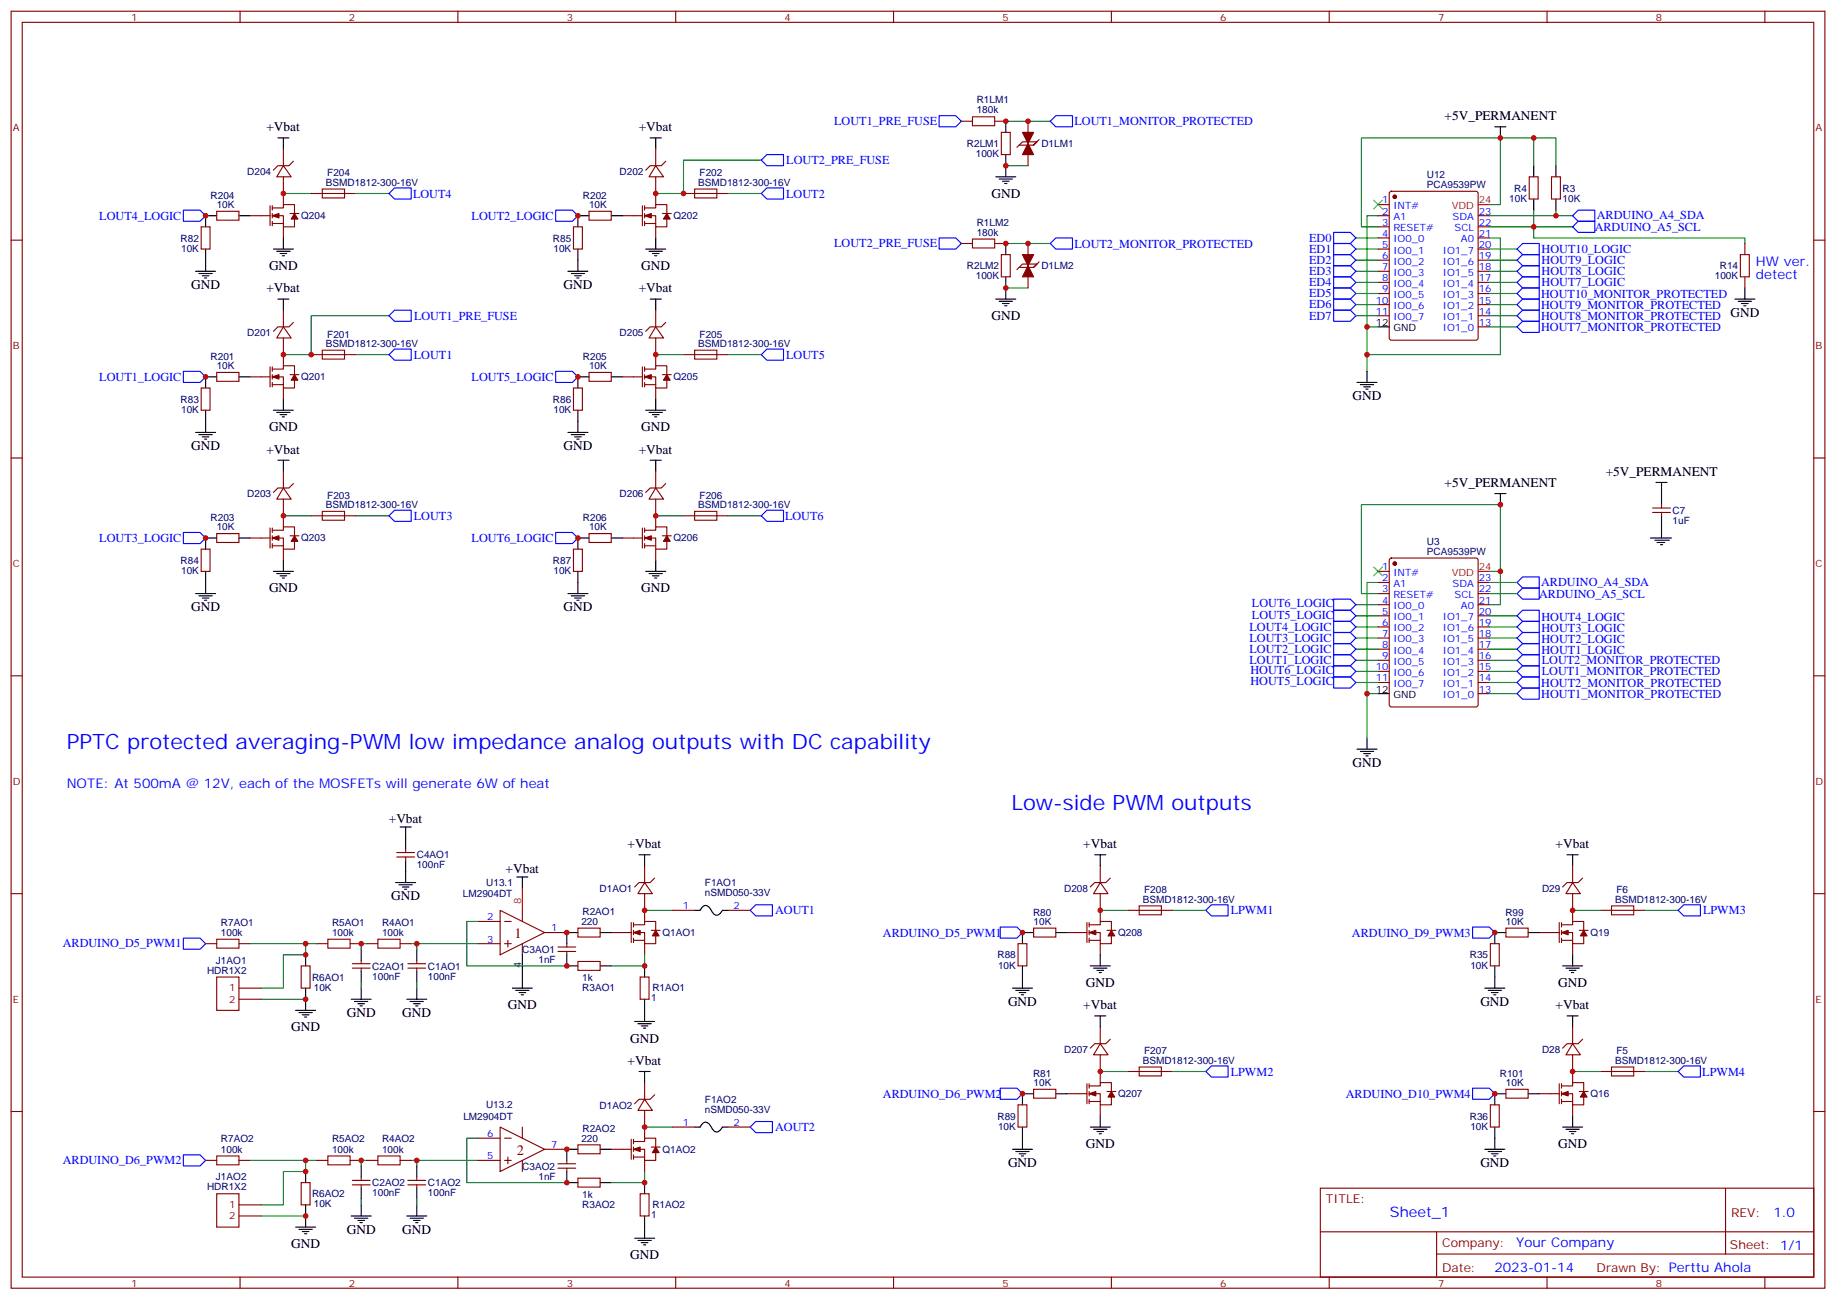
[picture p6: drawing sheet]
<svg xmlns="http://www.w3.org/2000/svg" width="583mm" height="413mm" viewBox="0 0 583 413" stroke-linecap="round" stroke-linejoin="round" font-family="sans-serif">
<g fill="none" stroke="#870000" stroke-width=".35">
<path d="M3.5 3.6h575.8v405.3h-575.8zM7.1 7.1h568.6v398.3h-568.6zM76.2 3.6v3.5M145.3 3.6v3.5M214.5 3.6v3.5M283.6 3.6v3.5M352.8 3.6v3.5M421.9 3.6v3.5M491.1 3.6v3.5M560.2 3.6v3.5M305.2 38.5h3.5M315.7 38.5h3.6"/>
<path d="M326.3 38.5v3.5M90 52.6l2.4 3.5h-4.6zM90 47.3v5.3M90 56.1v8.8M93.1 51.2l-1.4 1.4h-3.5l-1.4 1.4M208.1 52.6l2.5 3.5h-4.6zM208.1 47.3v5.3M208.1 56.1v8.8M211.3 51.2l-1.4 1.4h-3.5l-1.4 1.4M317.9 42h2.8v7.1h-2.8zM326.3 49.1v3.5M328.1 46.1l1-1.1-1 1.1h-4.6l-.7 .7"/>
<path d="M329.8 44.3l-.7 .7h-4.5l-1.1 1.1M485.4 56.1h2.8v7.1h-2.8zM492.5 56.1h2.8v7.1h-2.8zM3.5 76.2h3.6M63.9 72h2.8v7.1h-2.8zM68.8 67.1h7v2.8h-7zM79.4 68.5h6.3M85.7 65.3v6.3M86.4 66h3.6v-1.1h3.5v2.9M86.4 68.5h3.6v3.5h3.5v-2.5M86.4 65.3v1.4M86.4 67.8v1.4"/>
<path d="M86.4 70.2v1.4M86.4 70.9h3.6M90 72v3.5M92.1 67.8h2.8M98.8 61.4h14.1M182 72h2.9v7.1h-2.9zM187 67.1h7v2.8h-7zM197.6 68.5h6.3M203.9 65.3v6.3M204.6 66h3.5v-1.1h3.6v2.9M204.6 68.5h3.5v3.5h3.6v-2.5M204.6 65.3v1.4"/>
<path d="M204.6 67.8v1.4M204.6 70.2v1.4M204.6 70.9h3.5M208.1 72v3.5M210.3 67.8h2.8M217 61.4h14.1M305.2 77.3h3.5M315.7 77.3h3.6M326.3 77.3v3.5M437.4 68.5h3.6M437.4 64.9h3.6M437.4 72h3.6"/>
<path d="M437.4 75.5h3.6M437.4 79.1h3.6M441.2 60.9l.5-.2h26.8l.6 .4 .1 46.2-.5 .6-27 .1-.7-.5v-46.1zM469.2 68.5h3.5M469.2 72h3.5M469.2 75.5h3.5M469.2 79.1h3.5M553.9 77.3v3.5M575.7 76.2h3.6M90 98.5v5.3M208.1 98.5v5.3M317.9 80.8h2.8v7.1h-2.8z"/>
<path d="M326.3 87.9v3.5M328.1 84.9l1-1.1-1 1.1h-4.6l-.7 .7M329.8 83.1l-.7 .7h-4.5l-1.1 1.1M437.4 82.6h3.6M437.4 86.1h3.6M437.4 89.6h3.6M437.4 93.2h3.6M437.4 96.7h3.6M469.2 82.6h3.5M469.2 86.1h3.5M469.2 89.6h3.5M469.2 93.2h3.5"/>
<path d="M469.2 96.7h3.5M553.9 87.9v3.5M68.8 118.2h7v2.8h-7zM79.4 119.6h6.3M85.7 116.5v6.3M86.4 117.2h3.6v-1.1h3.5v2.8M86.4 119.6h3.6v3.6h3.5v-2.5M86.4 116.5v1.4M86.4 118.9v1.4M90 103.8l2.4 3.5h-4.6zM90 107.3v8.8M92.1 118.9h2.8"/>
<path d="M93.1 102.3l-1.4 1.5h-3.5l-1.4 1.4M98.8 112.6h14.1M187 118.2h7v2.8h-7zM197.6 119.6h6.3M203.9 116.5v6.3M204.6 117.2h3.5v-1.1h3.6v2.8M204.6 119.6h3.5v3.6h3.6v-2.5M204.6 116.5v1.4M204.6 118.9v1.4M208.1 103.8l2.5 3.5h-4.6zM208.1 107.3v8.8M210.3 118.9h2.8"/>
<path d="M211.3 102.3l-1.4 1.5h-3.5l-1.4 1.4M217 112.6h14.1M437.4 100.2h3.6M469.2 100.2h3.5M469.2 103.8h3.5M63.9 123.2h2.8v7h-2.8zM86.4 122.1h3.6M86.4 121.4v1.4M90 123.2v3.5M182 123.2h2.9v7h-2.9zM204.6 122.1h3.5M204.6 121.4v1.4"/>
<path d="M208.1 123.2v3.5M3.5 145.4h3.6M90 154.9l2.4 3.5h-4.6zM90 149.6v5.3M90 158.4v8.9M93.1 153.5l-1.4 1.4h-3.5l-1.4 1.4M208.1 154.9l2.5 3.5h-4.6zM208.1 149.6v5.3M208.1 158.4v8.9M211.3 153.5l-1.4 1.4h-3.5l-1.4 1.4M575.7 145.4h3.6M63.9 174.3h2.8v7.1h-2.8z"/>
<path d="M68.8 169.4h7v2.8h-7zM79.4 170.8h6.3M85.7 167.6v6.4M86.4 168.3h3.6v-1h3.5v2.8M86.4 170.8h3.6v3.5h3.5v-2.5M86.4 173.2h3.6M86.4 167.6v1.4M86.4 170.1v1.4M86.4 172.5v1.5M90 174.3v3.5M92.1 170.1h2.8M98.8 163.7h14.1"/>
<path d="M182 174.3h2.9v7.1h-2.9zM187 169.4h7v2.8h-7zM197.6 170.8h6.3M203.9 167.6v6.4M204.6 168.3h3.5v-1h3.6v2.8M204.6 170.8h3.5v3.5h3.6v-2.5M204.6 167.6v1.4M204.6 170.1v1.4M204.6 172.5v1.5M204.6 173.2h3.5M208.1 174.3v3.5M210.3 170.1h2.8"/>
<path d="M217 163.7h14.1M441.2 177.3l.5-.2h26.8l.6 .5 .1 46.1-.5 .6-27 .1-.7-.5v-46.1zM437.4 181.4h3.6M437.4 184.9h3.6M437.4 188.4h3.6M437.4 191.9h3.6M437.4 195.5h3.6M437.4 199h3.6M469.2 184.9h3.5M469.2 188.4h3.5M469.2 191.9h3.5M469.2 195.5h3.5"/>
<path d="M469.2 199h3.5M3.5 214.5h3.6M437.4 202.5h3.6M437.4 206.1h3.6M437.4 209.6h3.6M437.4 213.1h3.6M437.4 216.6h3.6M469.2 202.5h3.5M469.2 206.1h3.5M469.2 209.6h3.5M469.2 213.1h3.5M469.2 216.6h3.5"/>
<path d="M575.7 214.5h3.6M469.2 220.2h3.5M204.6 274.8v5.3M207.8 278.7l-1.4 1.4h-3.6l-1.4 1.5M349.2 274.8v5.3M352.4 278.7l-1.4 1.4h-3.5l-1.4 1.5M499.2 274.8v5.3M502.4 278.7l-1.5 1.4h-3.5l-1.4 1.5M3.5 283.7h3.6M65.3 299.5h3.5M75.8 299.5h3.6M100.5 299.5h3.6"/>
<path d="M111.1 299.5h3.6M116.4 299.5h3.5M127 299.5h3.5M151.7 299.5h7M151.7 292.5h7M158.7 289l14.2 7-14.2 7.1zM160.2 299.5h2.1M160.2 292.5h2.1M161.2 298.5v2.1M165.8 289v3.5M165.8 299.5v3.6M172.9 296h7"/>
<path d="M179.9 299.5v1.1M183.4 294.6h7.1v2.8h-7.1zM194 296h6.4M200.4 292.8v6.4M201.1 293.5h3.5v-1h3.5v2.8M201.1 296h3.5v3.5h3.5v-2.4M201.1 298.5h3.5M201.1 292.8v1.5M201.1 295.3v1.4M201.1 297.8v1.4M204.6 280.1l2.5 3.6h-4.6zM204.6 283.7v8.8"/>
<path d="M204.6 299.5v3.6M206.7 295.3h2.8M323.1 299.5h2.9v7.1h-2.9zM328.1 294.6h7v2.8h-7zM338.7 296h6.3M345 292.8v6.4M345.7 293.5h3.5v-1h3.6v2.8M345.7 296h3.5v3.5h3.6v-2.4M345.7 298.5h3.5M345.7 292.8v1.5M345.7 295.3v1.4M345.7 297.8v1.4"/>
<path d="M349.2 280.1l2.5 3.6h-4.6zM349.2 283.7v8.8M349.2 299.5v3.6M351.4 295.3h2.8M358.1 289h14.1M473.1 299.5h2.8v7.1h-2.8zM478 294.6h7.1v2.8h-7.1zM488.6 296h6.3M494.9 292.8v6.4M495.7 293.5h3.5v-1h3.5v2.8M495.7 296h3.5v3.5h3.5v-2.4M495.7 298.5h3.5"/>
<path d="M495.7 292.8v1.5M495.7 295.3v1.4M495.7 297.8v1.4M499.2 280.1l2.4 3.6h-4.5zM499.2 283.7v8.8M499.2 299.5v3.6M501.3 295.3h2.8M508 289h14.1M575.7 283.7h3.6M95.6 306.6h2.8v7.1h-2.8zM111.8 307.3h5.7M111.8 305.9h5.7"/>
<path d="M114.7 304.8v1.1M114.7 307.3v1.1M129.5 307.3h5.6M129.5 305.9h5.6M132.3 304.8v1.1M132.3 307.3v1.1M177.1 302h5.6M177.1 300.6h5.6M179.9 302v1.1M183.4 305.2h7.1v2.8h-7.1zM203.2 310.1h2.8v7.1h-2.8zM349.2 331.3l2.5 3.5h-4.6z"/>
<path d="M349.2 326v5.3M349.2 334.8v8.8M352.4 329.9l-1.4 1.4h-3.5l-1.4 1.4M499.2 331.3l2.4 3.5h-4.5zM499.2 326v5.3M499.2 334.8v8.8M502.4 329.9l-1.5 1.4h-3.5l-1.4 1.4M3.5 352.8h3.6M323.1 350.7h2.9v7.1h-2.9zM328.1 345.8h7v2.8h-7zM338.7 347.2h6.3M345 344v6.3"/>
<path d="M345.7 344.7h3.5v-1.1h3.6v2.9M345.7 347.2h3.5v3.5h3.6v-2.5M345.7 344v1.4M345.7 346.5v1.4M345.7 348.9v1.4M345.7 349.6h3.5M349.2 350.7v3.5M351.4 346.5h2.8M358.1 340.1h14.1M473.1 350.7h2.8v7.1h-2.8zM478 345.8h7.1v2.8h-7.1zM488.6 347.2h6.3"/>
<path d="M494.9 344v6.3M495.7 344.7h3.5v-1.1h3.5v2.9M495.7 347.2h3.5v3.5h3.5v-2.5M495.7 349.6h3.5M495.7 344v1.4M495.7 346.5v1.4M495.7 348.9v1.4M499.2 350.7v3.5M501.3 346.5h2.8M508 340.1h14.1M575.7 352.8h3.6M419.1 377.2h156.6v28.2h-156.6z"/>
<path d="M547.7 377.2v20.9M419.1 391h156.5M456 398.1h119.6M456 391v14.1M76.2 405.4v3.5M145.3 405.4v3.5M214.5 405.4v3.5M283.6 405.4v3.5M352.8 405.4v3.5M421.9 405.4v3.5M491.1 405.4v3.5M560.2 405.4v3.5"/>
</g>
<g fill="none" stroke="#000" stroke-width=".35">
<path d="M319.3 38.5v3.5M88.2 43.8h3.5M90 43.8v3.5M206.4 43.8h3.5M208.1 43.8v3.5M316.1 56.1h6.3M317.1 56.8h4.3M318.2 57.5h2.1M318.9 58.2h.7M319.3 49.1v7M474.5 40.3h3.5M476.2 40.3v3.5"/>
<path d="M486.8 52.6v3.5M493.9 52.6v3.5M65.3 79.1v7M68.8 68.5h-3.5v3.5M75.8 68.5h3.6M86.8 79.1h6.3M87.8 79.8h4.3M90 75.5v3.6M183.4 79.1v7M187 68.5h-3.6v3.5M194 68.5h3.6M205 79.1h6.3"/>
<path d="M206 79.8h4.3M208.1 75.5v3.6M319.3 77.3v3.5M486.8 63.2v3.5M493.9 63.2v3.5M62.1 86.1h6.3M63.1 86.8h4.3M64.2 87.5h2.1M64.9 88.2h.7M88.2 94.9h3.5M88.9 80.5h2.1M89.6 81.2h.7"/>
<path d="M90 94.9v3.6M180.3 86.1h6.3M181.3 86.8h4.3M182.4 87.5h2.1M183.1 88.2h.7M206.4 94.9h3.5M207.1 80.5h2.1M207.8 81.2h.7M208.1 94.9v3.6M316.1 94.9h6.3M317.1 95.6h4.3M318.2 96.3h2.1"/>
<path d="M318.9 97h.7M319.3 87.9v7M550.7 94.9h6.3M551.7 95.6h4.3M552.8 96.3h2.1M553.5 97h.7M553.9 91.4v3.5M68.8 119.6h-3.5v3.6M75.8 119.6h3.6M187 119.6h-3.6v3.6M194 119.6h3.6M433.9 117.9v3.5"/>
<path d="M437.4 103.8h3.6M62.1 137.3h6.3M63.1 138h4.3M64.2 138.7h2.1M64.9 139.4h.7M65.3 130.2v7.1M86.8 130.2h6.3M87.8 130.9h4.3M88.9 131.6h2.1M89.6 132.3h.7M90 126.7v3.5M180.3 137.3h6.3"/>
<path d="M181.3 138h4.3M182.4 138.7h2.1M183.1 139.4h.7M183.4 130.2v7.1M205 130.2h6.3M206 130.9h4.3M207.1 131.6h2.1M207.8 132.3h.7M208.1 126.7v3.5M430.7 121.4h6.4M431.8 122.1h4.2M432.9 122.8h2.1"/>
<path d="M433.6 123.5h.7M88.2 146.1h3.5M90 146.1v3.5M206.4 146.1h3.5M208.1 146.1v3.5M474.5 156.7h3.5M476.2 156.7v3.5M68.8 170.8h-3.5v3.5M75.8 170.8h3.6M90 177.8v3.6M187 170.8h-3.6v3.5M194 170.8h3.6"/>
<path d="M208.1 177.8v3.6M62.1 188.4h6.3M63.1 189.1h4.3M64.2 189.8h2.1M64.9 190.5h.7M65.3 181.4v7M86.8 181.4h6.3M87.8 182.1h4.3M88.9 182.8h2.1M89.6 183.5h.7M180.3 188.4h6.3M181.3 189.1h4.3"/>
<path d="M182.4 189.8h2.1M183.1 190.5h.7M183.4 181.4v7M205 181.4h6.3M206 182.1h4.3M207.1 182.8h2.1M207.8 183.5h.7M430.7 237.8h6.4M431.8 238.5h4.2M432.9 239.2h2.1M433.6 239.9h.7M433.9 234.3v3.5"/>
<path d="M437.4 220.2h3.6M164 278.4h3.6M165.8 278.4v3.5M202.8 271.3h3.6M204.6 271.3v3.5M347.5 271.3h3.5M349.2 271.3v3.5M497.4 271.3h3.5M499.2 271.3v3.5M183.4 296h-3.5v3.5M190.5 296h3.5M328.1 296h-3.5v3.5"/>
<path d="M335.1 296h3.6M478 296h-3.5v3.5M485.1 296h3.5M97 303.1v3.5M97 313.7v7M111.5 317.2h6.3M112.5 317.9h4.3M113.6 318.6h2.1M114.3 319.3h.7M114.7 301.3v3.5M114.7 308.4v3.5M114.7 313.7v3.5"/>
<path d="M129.1 317.2h6.4M130.2 317.9h4.2M131.2 318.6h2.1M131.9 319.3h.7M132.3 301.3v3.5M132.3 308.4v3.5M132.3 313.7v3.5M162.6 313.7h6.4M163.7 314.4h4.2M164.7 315.1h2.2M165.5 315.8h.7M165.8 303.1v10.6"/>
<path d="M179.9 303.1v3.5h3.5M190.5 306.6h3.5M204.6 306.6v3.5M204.6 317.2v7M321.4 313.7h6.3M322.4 314.4h4.3M323.5 315.1h2.1M324.2 315.8h.7M324.6 306.6v7.1M346.1 306.6h6.3M347.1 307.3h4.3M348.2 308h2.1"/>
<path d="M348.9 308.7h.7M349.2 303.1v3.5M471.3 313.7h6.4M472.4 314.4h4.2M473.4 315.1h2.1M474.1 315.8h.7M474.5 306.6v7.1M496 306.6h6.4M497.1 307.3h4.2M498.1 308h2.1M498.8 308.7h.7M499.2 303.1v3.5"/>
<path d="M93.8 320.7h6.4M94.9 321.4h4.2M96 322.1h2.1M96.7 322.8h.7M201.4 324.2h6.4M202.5 324.9h4.2M203.6 325.6h2.1M204.3 326.4h.7M347.5 322.5h3.5M349.2 322.5v3.5M497.4 322.5h3.5M499.2 322.5v3.5"/>
<path d="M324.6 357.8v7M328.1 347.2h-3.5v3.5M335.1 347.2h3.6M346.1 357.8h6.3M347.1 358.5h4.3M348.2 359.2h2.1M348.9 359.9h.7M349.2 354.2v3.6M474.5 357.8v7M478 347.2h-3.5v3.5M485.1 347.2h3.5M496 357.8h6.4"/>
<path d="M497.1 358.5h4.2M498.1 359.2h2.1M498.8 359.9h.7M499.2 354.2v3.6M321.4 364.8h6.3M322.4 365.5h4.3M323.5 366.2h2.1M324.2 366.9h.7M471.3 364.8h6.4M472.4 365.5h4.2M473.4 366.2h2.1M474.1 366.9h.7"/>
</g>
<g fill="none" stroke="#008700" stroke-width=".35">
<path d="M319.3 38.5h14.1M241.7 50.8h-24.7v10.6h-8.9M319.3 52.6h7M476.2 43.8h17.7v8.8M486.8 43.8v8.8M90 61.4h8.8M112.9 61.4h10.6M231.1 61.4h10.6M319.3 77.3h14.1M430.4 79.1h7M430.4 75.5h7M437.4 68.5h-3.5v49.4"/>
<path d="M472.7 75.5h3.5v37.1h-42.3M472.7 64.9h3.5v-21.1h-44v28.2h5.2M472.7 72h26.5M472.7 68.5h26.5M472.7 79.1h8.8M486.8 66.7v8.8h67.1v1.8M493.9 66.7v1.8M319.3 91.4h7M430.4 96.7h7M430.4 93.2h7M430.4 89.6h7M430.4 86.1h7"/>
<path d="M430.4 82.6h7M472.7 96.7h8.8M472.7 93.2h8.8M472.7 89.6h8.8M472.7 86.1h8.8M472.7 82.6h8.8M112.9 112.6h10.6M123.5 100.2h-24.7v12.4h-8.8M208.1 112.6h8.9M231.1 112.6h10.6M430.4 100.2h7M433.9 103.8h3.5"/>
<path d="M472.7 103.8h8.8M472.7 100.2h8.8M90 163.7h8.8M112.9 163.7h10.6M208.1 163.7h8.9M231.1 163.7h10.6M430.4 199h7M430.4 195.5h7M430.4 191.9h7M437.4 184.9h-3.5v49.4M472.7 181.4h3.5v-21.2h-44v28.2h5.2M472.7 199h8.8"/>
<path d="M472.7 195.5h8.8M472.7 184.9h8.8M472.7 188.4h8.8M476.2 181.4v10.5h-3.5M430.4 216.6h7M430.4 213.1h7M430.4 209.6h7M430.4 206.1h7M430.4 202.5h7M472.7 216.6h8.8M472.7 213.1h8.8M472.7 209.6h8.8"/>
<path d="M472.7 206.1h8.8M472.7 202.5h8.8M433.9 220.2h3.5M472.7 220.2h8.8M114.7 299.5v1.8M151.7 292.5h-3.5v14.1h31.7M204.6 289h8.8M349.2 289h8.9M372.2 289h10.6M499.2 289h8.8M522.1 289h10.6M114.7 311.9v1.8"/>
<path d="M132.3 311.9v1.8M204.6 303.1v3.5h-10.6M349.2 340.1h8.9M372.2 340.1h10.6M499.2 340.1h8.8M522.1 340.1h10.6"/>
</g>
<g fill="none" stroke="#a10000" stroke-width=".35">
<path d="M308.7 37.1h7v2.8h-7zM102.3 60h7.1v2.8h-7.1zM220.5 60h7v2.8h-7zM308.7 75.9h7v2.8h-7zM552.4 80.8h2.9v7.1h-2.9zM102.3 111.2h7.1v2.8h-7.1zM220.5 111.2h7v2.8h-7zM102.3 162.3h7.1v2.8h-7.1zM220.5 162.3h7v2.8h-7zM68.8 298.1h7v2.9h-7zM104.1 298.1h7v2.9h-7zM119.9 298.1h7.1v2.9h-7.1z"/>
<path d="M361.6 287.5h7.1v2.9h-7.1zM511.5 287.5h7.1v2.9h-7.1zM361.6 338.7h7.1v2.8h-7.1zM511.5 338.7h7.1v2.8h-7.1z"/>
</g>
<g fill="#870000" stroke="#870000" stroke-width=".35">
<path d="M204.6 119.6l2.1-.7v1.4z"/>
<path d="M211.7 118.9l1 1.8h-2.1z"/>
<path d="M204.6 170.8l2.1-.7v1.4z"/>
<path d="M211.7 170.1l1 1.7h-2.1z"/>
<path d="M86.4 170.8l2.1-.7v1.4z"/>
<path d="M93.5 170.1l1 1.7h-2.1z"/>
<path d="M204.6 68.5l2.1-.7v1.4z"/>
<path d="M211.7 67.8l1 1.7h-2.1z"/>
<path d="M86.4 119.6l2.1-.7v1.4z"/>
<path d="M93.5 118.9l1 1.8h-2.1z"/>
<path d="M86.4 68.5l2.1-.7v1.4z"/>
<path d="M93.5 67.8l1 1.7h-2.1z"/>
<path d="M345.7 296l2.1-.7v1.4z"/>
<path d="M352.8 295.3l1 1.8h-2.1z"/>
<path d="M345.7 347.2l2.1-.7v1.4z"/>
<path d="M352.8 346.5l1 1.7h-2.1z"/>
<path d="M326.3 45.5l1.8 3.6h-3.5z"/>
<path d="M324.6 42h3.5l-1.8 3.5z"/>
<path d="M326.3 84.3l1.8 3.6h-3.5z"/>
<path d="M324.6 80.8h3.5l-1.8 3.5z"/>
<path d="M495.7 347.2l2.1-.7v1.4z"/>
<path d="M502.7 346.5l1.1 1.7h-2.2z"/>
<path d="M495.7 296l2.1-.7v1.4z"/>
<path d="M502.7 295.3l1.1 1.8h-2.2z"/>
<path d="M201.1 296l2.1-.7v1.4z"/>
<path d="M208.1 295.3l1.1 1.8h-2.1z"/>
<circle cx="442.7" cy="178.9" r=".53"/>
<circle cx="442.7" cy="62.5" r=".53"/>
</g>
<g fill="none" stroke="#00f" stroke-width=".35">
<path d="M298.1 36.7h5.3l1.8 1.8-1.8 1.8h-5.3zM333.4 38.5l1.7-1.8h5.3v3.6h-5.3zM241.7 50.8l1.7-1.7h5.3v3.5h-5.3zM58.2 66.7h5.3l1.8 1.8-1.8 1.7h-5.3zM123.5 61.4l1.7-1.7h5.3v3.5h-5.3zM176.4 66.7h5.3l1.7 1.8-1.7 1.7h-5.3zM241.7 61.4l1.7-1.7h5.3v3.5h-5.3zM298.1 75.5h5.3l1.8 1.8-1.8 1.8h-5.3zM333.4 77.3l1.7-1.8h5.3v3.6h-5.3zM423.3 73.8h5.3l1.8 1.7-1.8 1.8h-5.3zM423.3 77.3h5.3l1.8 1.8-1.8 1.7h-5.3zM483.3 77.3h5.3v3.5h-5.3l-1.8-1.7z"/>
<path d="M499.2 68.5l1.7-1.8h5.3v3.5h-5.3zM500.9 70.2h5.3v3.6h-5.3l-1.7-1.8zM125.2 98.5h5.3v3.5h-5.3l-1.7-1.8zM423.3 98.5h5.3l1.8 1.7-1.8 1.8h-5.3zM423.3 94.9h5.3l1.8 1.8-1.8 1.8h-5.3zM423.3 91.4h5.3l1.8 1.8-1.8 1.7h-5.3zM423.3 87.9h5.3l1.8 1.7-1.8 1.8h-5.3zM423.3 84.3h5.3l1.8 1.8-1.8 1.8h-5.3zM423.3 80.8h5.3l1.8 1.8-1.8 1.7h-5.3zM481.5 82.6l1.8-1.8h5.3v3.5h-5.3zM481.5 86.1l1.8-1.8h5.3v3.6h-5.3zM481.5 89.6l1.8-1.7h5.3v3.5h-5.3z"/>
<path d="M58.2 117.9h5.3l1.8 1.7-1.8 1.8h-5.3zM123.5 112.6l1.7-1.8h5.3v3.5h-5.3zM176.4 117.9h5.3l1.7 1.7-1.7 1.8h-5.3zM241.7 112.6l1.7-1.8h5.3v3.5h-5.3zM58.2 169h5.3l1.8 1.8-1.8 1.7h-5.3zM123.5 163.7l1.7-1.7h5.3v3.5h-5.3zM176.4 169h5.3l1.7 1.8-1.7 1.7h-5.3zM241.7 163.7l1.7-1.7h5.3v3.5h-5.3zM481.5 199l1.8-1.8h5.3v3.6h-5.3zM481.5 195.5l1.8-1.8h5.3v3.5h-5.3zM483.3 183.1h5.3v3.6h-5.3l-1.8-1.8zM483.3 186.7h5.3v3.5h-5.3l-1.8-1.8z"/>
<path d="M481.5 202.5l1.8-1.7h5.3v3.5h-5.3zM483.3 204.3h5.3v3.5h-5.3l-1.8-1.7zM58.2 297.8h5.3l1.8 1.7-1.8 1.8h-5.3zM238.1 289l1.8-1.8h5.3v3.5h-5.3zM317.5 294.3h5.3l1.8 1.7-1.8 1.8h-5.3zM384.5 287.2h5.3v3.5h-5.3l-1.7-1.7zM467.4 294.3h5.3l1.8 1.7-1.8 1.8h-5.3zM532.7 289l1.8-1.8h5.3v3.5h-5.3zM317.5 345.4h5.3l1.8 1.8-1.8 1.7h-5.3zM382.8 340.1l1.7-1.8h5.3v3.6h-5.3zM467.4 345.4h5.3l1.8 1.8-1.8 1.7h-5.3zM532.7 340.1l1.8-1.8h5.3v3.6h-5.3z"/>
</g>
<path d="M469.2 64.9h3.5M469.2 181.4h3.5M165.8 281.9v7.1" fill="none" stroke="#f00" stroke-width=".35"/>
<path d="M436 63.5l2.9 2.9M438.9 63.5l-2.9 2.9M436 180l2.9 2.8M438.9 180l-2.9 2.8" fill="none" stroke="#3c3" stroke-width=".35"/>
<path d="M68.8 310.1h7v10.6h-7z" fill="#fff" stroke="#800000" stroke-width=".35"/>
<path d="M75.8 313.7h7.1M75.8 317.2h7.1" fill="none" stroke="#800000" stroke-width=".35"/>
<path d="M79.4 299.5h21.1M97 299.5v3.6h-7v10.6h-7.1M114.7 299.5h1.7M130.5 299.5h1.8M151.7 299.5h-19.4v1.8M82.9 317.2h14.1M79.4 368.3h21.1M97 368.3v3.6h-7v10.5h-7.1M114.7 368.3h1.7M130.5 368.3h1.8M151.7 368.3h-19.4v1.8M82.9 386h14.1" fill="none" stroke="#008700" stroke-width=".35"/>
<path d="M239.9 356h5.3v3.5h-5.3l-1.8-1.7zM58.2 366.6h5.3l1.8 1.7-1.8 1.8h-5.3z" fill="none" stroke="#00f" stroke-width=".35"/>
<path d="M68.8 378.9h7v10.6h-7z" fill="#fff" stroke="#800000" stroke-width=".35"/>
<path d="M75.8 382.4h7.1M75.8 386h7.1" fill="none" stroke="#800000" stroke-width=".35"/>
<path d="M204.6 357.8h8.8M114.7 368.3v1.8M151.7 361.3h-3.5v14.1h31.7M204.6 371.9v3.5h-10.6M114.7 380.7v1.7M132.3 380.7v1.7" fill="none" stroke="#008700" stroke-width=".35"/>
<g fill="none" stroke="#000" stroke-width=".35">
<path d="M525.6 153.1h3.6M527.4 153.1v7.1M523.9 170.8h6.7M525.3 171.5h4.6M526 172.2h2.5M527 172.9h.8M527.4 163.7v7.1M127 262.5h3.5M128.8 262.5v7.1M128.8 273.1v7M125.6 280.1h6.3M126.6 280.8h4.3"/>
<path d="M127.7 281.6h2.1M128.4 282.3h.7M220.5 289h1.7l.6-1a1.66 1.66 0 0 1 1.7-.5 1.66 1.66 0 0 1 1.2 1.3 2.13 2.13 0 0 0 2.3 1.6l1.3-1.4h1.8M202.8 340.1h3.6M204.6 340.1v3.5M220.5 357.8h1.7l.6-1a1.66 1.66 0 0 1 1.7-.5 1.66 1.66 0 0 1 1.2 1.3 2.13 2.13 0 0 0 2.3 1.6l1.3-1.4h1.8M97 371.9v3.5M114.7 370.1v3.5M114.7 377.2v3.5M132.3 370.1v3.5M132.3 377.2v3.5M179.9 371.9v3.5h3.5"/>
<path d="M183.4 364.8h-3.5v3.5M190.5 375.4h3.5M190.5 364.8h3.5M204.6 375.4v3.5M93.8 389.5h6.4M94.9 390.2h4.2M96 390.9h2.1M96.7 391.6h.7M97 382.4v7.1M111.5 386h6.3M112.5 386.7h4.3M113.6 387.4h2.1"/>
<path d="M114.3 388.1h.7M114.7 382.4v3.6M129.1 386h6.4M130.2 386.7h4.2M131.2 387.4h2.1M131.9 388.1h.7M132.3 382.4v3.6M201.4 393h6.4M202.5 393.7h4.2M203.6 394.4h2.1M204.3 395.1h.7M204.6 386v7"/>
</g>
<g fill="none" stroke="#870000" stroke-width=".35">
<path d="M524.6 162.7h5.6M524.6 161.3h5.6M527.4 160.2v1.1M527.4 162.7v1M125.9 272h5.7M125.9 270.6h5.7M128.8 269.6v1M128.8 272v1.1M213.4 289h7.1M231.1 289h7M158.7 357.8l14.2 7-14.2 7.1zM165.8 357.8v3.5"/>
<path d="M204.6 348.9l2.5 3.6h-4.6zM204.6 343.6v5.3M204.6 352.5v8.8M207.8 347.5l-1.4 1.4h-3.6l-1.4 1.4M213.4 357.8h7.1M231.1 357.8h7M65.3 368.3h3.5M75.8 368.3h3.6M95.6 375.4h2.8v7h-2.8zM100.5 368.3h3.6M111.1 368.3h3.6M111.8 376.1h5.7"/>
<path d="M111.8 374.7h5.7M114.7 373.6v1.1M114.7 376.1v1.1M116.4 368.3h3.5M127 368.3h3.5M129.5 376.1h5.6M129.5 374.7h5.6M132.3 373.6v1.1M132.3 376.1v1.1M151.7 368.3h7M151.7 361.3h7M160.2 368.3h2.1"/>
<path d="M160.2 361.3h2.1M161.2 367.3v2.1M165.8 368.3v3.6M172.9 364.8h7M177.1 370.8h5.6M177.1 369.4h5.6M179.9 368.3v1.1M179.9 370.8v1.1M183.4 374h7.1v2.8h-7.1zM183.4 363.4h7.1v2.8h-7.1zM194 364.8h6.4M200.4 361.6v6.4"/>
<path d="M201.1 362.3h3.5v-1h3.5v2.8M201.1 364.8h3.5v3.5h3.5v-2.4M201.1 367.3h3.5M201.1 361.6v1.4M201.1 364.1v1.4M201.1 366.6v1.4M203.2 378.9h2.8v7.1h-2.8zM204.6 368.3v3.6M206.7 364.1h2.8"/>
</g>
<path d="M68.8 366.9h7v2.8h-7zM104.1 366.9h7v2.8h-7zM119.9 366.9h7.1v2.8h-7.1z" fill="none" stroke="#a10000" stroke-width=".35"/>
<g fill="#870000" stroke="#870000" stroke-width=".35">
<path d="M201.1 364.8l2.1-.7v1.4z"/>
<path d="M208.1 364.1l1.1 1.8h-2.1z"/>
</g>
<g fill="none" stroke="#00f" stroke-width=".35">
<path d="M483.3 98.5h5.3v3.5h-5.3l-1.8-1.8zM483.3 94.9h5.3v3.6h-5.3l-1.8-1.8zM483.3 91.4h5.3v3.5h-5.3l-1.8-1.7zM483.3 102h5.3v3.5h-5.3l-1.8-1.7zM423.3 190.2h5.3l1.8 1.7-1.8 1.8h-5.3zM423.3 193.7h5.3l1.8 1.8-1.8 1.7h-5.3zM423.3 197.2h5.3l1.8 1.8-1.8 1.8h-5.3zM423.3 214.9h5.3l1.8 1.7-1.8 1.8h-5.3zM423.3 211.3h5.3l1.8 1.8-1.8 1.8h-5.3zM423.3 200.8h5.3l1.8 1.7-1.8 1.8h-5.3zM423.3 204.3h5.3l1.8 1.8-1.8 1.7h-5.3zM423.3 207.8h5.3l1.8 1.8-1.8 1.7h-5.3z"/>
<path d="M483.3 207.8h5.3v3.5h-5.3l-1.8-1.7zM483.3 211.3h5.3v3.6h-5.3l-1.8-1.8zM483.3 214.9h5.3v3.5h-5.3l-1.8-1.8zM483.3 218.4h5.3v3.5h-5.3l-1.8-1.7z"/>
</g>
<g fill="#c00">
<circle cx="183.4" cy="170.8" r=".88"/>
<circle cx="183.4" cy="119.6" r=".88"/>
<circle cx="183.4" cy="68.5" r=".88"/>
<circle cx="65.3" cy="170.8" r=".88"/>
<circle cx="65.3" cy="119.6" r=".88"/>
<circle cx="65.3" cy="68.5" r=".88"/>
<circle cx="208.1" cy="163.7" r=".88"/>
<circle cx="208.1" cy="112.6" r=".88"/>
<circle cx="208.1" cy="61.4" r=".88"/>
<circle cx="90" cy="163.7" r=".88"/>
<circle cx="90" cy="112.6" r=".88"/>
<circle cx="90" cy="61.4" r=".88"/>
<circle cx="349.3" cy="289" r=".88"/>
<circle cx="349.3" cy="340.1" r=".88"/>
<circle cx="476.3" cy="160.2" r=".88"/>
<circle cx="433.9" cy="220.2" r=".88"/>
<circle cx="476.3" cy="181.4" r=".88"/>
<circle cx="433.9" cy="112.6" r=".88"/>
<circle cx="433.9" cy="103.8" r=".88"/>
<circle cx="486.8" cy="43.8" r=".88"/>
<circle cx="486.8" cy="72" r=".88"/>
<circle cx="493.9" cy="68.5" r=".88"/>
<circle cx="476.3" cy="43.8" r=".88"/>
<circle cx="326.3" cy="38.5" r=".88"/>
<circle cx="326.3" cy="77.3" r=".88"/>
<circle cx="319.3" cy="38.5" r=".88"/>
<circle cx="319.3" cy="52.6" r=".88"/>
<circle cx="319.3" cy="77.3" r=".88"/>
<circle cx="319.3" cy="91.4" r=".88"/>
<circle cx="217" cy="61.4" r=".88"/>
<circle cx="98.8" cy="112.6" r=".88"/>
<circle cx="499.2" cy="340.1" r=".88"/>
<circle cx="499.2" cy="289" r=".88"/>
<circle cx="324.6" cy="296" r=".88"/>
<circle cx="324.6" cy="347.2" r=".88"/>
<circle cx="474.5" cy="296" r=".88"/>
<circle cx="474.5" cy="347.2" r=".88"/>
<circle cx="204.6" cy="289" r=".88"/>
<circle cx="179.9" cy="296" r=".88"/>
<circle cx="204.6" cy="306.6" r=".88"/>
<circle cx="179.9" cy="306.6" r=".88"/>
<circle cx="114.7" cy="299.5" r=".88"/>
<circle cx="97" cy="317.2" r=".88"/>
<circle cx="97" cy="303.1" r=".88"/>
<circle cx="97" cy="299.5" r=".88"/>
<circle cx="132.3" cy="299.5" r=".88"/>
<circle cx="132.3" cy="368.3" r=".88"/>
<circle cx="97" cy="368.3" r=".88"/>
<circle cx="97" cy="371.9" r=".88"/>
<circle cx="97" cy="386" r=".88"/>
<circle cx="114.7" cy="368.3" r=".88"/>
<circle cx="179.9" cy="375.4" r=".88"/>
<circle cx="204.6" cy="375.4" r=".88"/>
<circle cx="204.6" cy="357.8" r=".88"/>
<circle cx="179.9" cy="364.8" r=".88"/>
</g>
<g font-size="6.7" fill="#00f">
<text x="21.2" y="237.8">PPTC protected averaging-PWM low impedance analog outputs with DC capability</text>
<text x="321" y="257.2">Low-side PWM outputs</text>
</g>
<g font-size="4.6" fill="#800">
<text x="163.3" y="297.8">1</text>
<text x="164" y="366.6">2</text>
</g>
<text font-size="4.6" fill="#00f" x="441.2" y="386.2">Sheet_1</text>
<g font-size="4.2">
<text x="84.6" y="41.7">+Vbat</text>
<text x="202.8" y="41.7">+Vbat</text>
<text x="458.5" y="38.1">+5V_PERMANENT</text>
<text x="314.7" y="62.8">GND</text>
<text x="85.4" y="85.7">GND</text>
<text x="203.6" y="85.7">GND</text>
<text x="60.7" y="91.8">GND</text>
<text x="84.6" y="92.8">+Vbat</text>
<text x="178.9" y="91.8">GND</text>
<text x="202.8" y="92.8">+Vbat</text>
<text x="314.7" y="101.6">GND</text>
<text x="429.3" y="127">GND</text>
<text x="85.4" y="136.9">GND</text>
<text x="203.6" y="136.9">GND</text>
<text x="60.7" y="142.9">GND</text>
<text x="84.6" y="144">+Vbat</text>
<text x="178.9" y="142.9">GND</text>
<text x="202.8" y="144">+Vbat</text>
<text x="458.5" y="154.5">+5V_PERMANENT</text>
<text x="509.7" y="151">+5V_PERMANENT</text>
<text x="85.4" y="188">GND</text>
<text x="203.6" y="188">GND</text>
<text x="60.7" y="194.1">GND</text>
<text x="178.9" y="194.1">GND</text>
<text x="429.3" y="243.5">GND</text>
<text x="123.4" y="261.3">+Vbat</text>
<text x="199.2" y="269.2">+Vbat</text>
<text x="343.9" y="269.2">+Vbat</text>
<text x="493.8" y="269.2">+Vbat</text>
<text x="160.5" y="277.2">+Vbat</text>
<text x="124.2" y="285.8">GND</text>
<text x="344.7" y="313.3">GND</text>
<text x="494.6" y="313.3">GND</text>
<text x="110.1" y="322.8">GND</text>
<text x="127.7" y="322.8">GND</text>
<text x="161.2" y="320.3">GND</text>
<text x="320" y="319.3">GND</text>
<text x="343.9" y="320.4">+Vbat</text>
<text x="469.9" y="319.3">GND</text>
<text x="493.8" y="320.4">+Vbat</text>
<text x="92.4" y="327.4">GND</text>
<text x="200" y="330.9">GND</text>
<text x="199.2" y="338">+Vbat</text>
<text x="344.7" y="364.4">GND</text>
<text x="494.6" y="364.4">GND</text>
<text x="320" y="370.5">GND</text>
<text x="469.9" y="370.5">GND</text>
<text x="110.1" y="391.6">GND</text>
<text x="127.7" y="391.6">GND</text>
<text x="92.4" y="396.2">GND</text>
<text x="200" y="399.7">GND</text>
</g>
<g font-size="4.2" fill="#00f">
<text x="557.4" y="84.3">HW ver.</text>
<text x="557.4" y="88.6">detect</text>
<text x="21.2" y="250.2">NOTE: At 500mA @ 12V, each of the MOSFETs will generate 6W of heat</text>
<text x="562.9" y="386.4">1.0</text>
<text x="481.3" y="396">Your Company</text>
<text x="474.4" y="403.8">2023-01-14</text>
</g>
<g font-size="3.9" fill="#00f">
<text x="264.8" y="39.7">LOUT1_PRE_FUSE</text>
<text x="341" y="39.7">LOUT1_MONITOR_PROTECTED</text>
<text x="249.6" y="52.1">LOUT2_PRE_FUSE</text>
<text x="131.1" y="62.7">LOUT4</text>
<text x="249.5" y="62.7">LOUT2</text>
<text x="31.5" y="69.7">LOUT4_LOGIC</text>
<text x="149.7" y="69.7">LOUT2_LOGIC</text>
<text x="506.8" y="69.7">ARDUINO_A4_SDA</text>
<text x="415.5" y="76.7">ED0</text>
<text x="506.2" y="73.3">ARDUINO_A5_SCL</text>
<text x="264.8" y="78.5">LOUT2_PRE_FUSE</text>
<text x="341" y="78.6">LOUT2_MONITOR_PROTECTED</text>
<text x="415.5" y="80.3">ED1</text>
<text x="415.5" y="83.8">ED2</text>
<text x="489.3" y="80.3">HOUT10_LOGIC</text>
<text x="489.4" y="83.8">HOUT9_LOGIC</text>
<text x="415.5" y="87.3">ED3</text>
<text x="489.4" y="87.3">HOUT8_LOGIC</text>
<text x="415.5" y="94.4">ED5</text>
<text x="415.5" y="90.9">ED4</text>
<text x="489.2" y="94.5">HOUT10_MONITOR_PROTECTED</text>
<text x="489.4" y="90.9">HOUT7_LOGIC</text>
<text x="131.4" y="101.5">LOUT1_PRE_FUSE</text>
<text x="415.5" y="101.4">ED7</text>
<text x="415.5" y="97.9">ED6</text>
<text x="489.2" y="101.5">HOUT8_MONITOR_PROTECTED GND</text>
<text x="489.2" y="98">HOUT9_MONITOR_PROTECTED</text>
<text x="489.2" y="105.1">HOUT7_MONITOR_PROTECTED</text>
<text x="131.4" y="113.9">LOUT1</text>
<text x="249.5" y="113.9">LOUT5</text>
<text x="31.5" y="120.8">LOUT1_LOGIC</text>
<text x="149.7" y="120.8">LOUT5_LOGIC</text>
<text x="131.4" y="165">LOUT3</text>
<text x="249.2" y="165">LOUT6</text>
<text x="31.5" y="171.9">LOUT3_LOGIC</text>
<text x="149.7" y="171.9">LOUT6_LOGIC</text>
<text x="488.5" y="189.7">ARDUINO_A5_SCL</text>
<text x="489.2" y="186.1">ARDUINO_A4_SDA</text>
<text x="397.4" y="192.8">LOUT6_LOGIC</text>
<text x="397.4" y="196.3">LOUT5_LOGIC</text>
<text x="489.3" y="197.1">HOUT4_LOGIC</text>
<text x="396.6" y="200.2">LOUT4_LOGIC</text>
<text x="396.6" y="203.7">LOUT3_LOGIC</text>
<text x="489.3" y="200.6">HOUT3_LOGIC</text>
<text x="396.6" y="207.3">LOUT2_LOGIC</text>
<text x="489.3" y="207.7">HOUT1_LOGIC</text>
<text x="489.3" y="204.1">HOUT2_LOGIC</text>
<text x="396.6" y="210.8">LOUT1_LOGIC</text>
<text x="396.9" y="213.9">HOUT6_LOGIC</text>
<text x="489.4" y="210.8">LOUT2_MONITOR_PROTECTED</text>
<text x="489.4" y="214.4">LOUT1_MONITOR_PROTECTED</text>
<text x="396.9" y="217.5">HOUT5_LOGIC</text>
<text x="489.3" y="218">HOUT2_MONITOR_PROTECTED</text>
<text x="489.3" y="221.5">HOUT1_MONITOR_PROTECTED</text>
<text x="246" y="290.3">AOUT1</text>
<text x="390.7" y="290.3">LPWM1</text>
<text x="540.6" y="290.3">LPWM3</text>
<text x="280.2" y="297.3">ARDUINO_D5_PWM1</text>
<text x="429.1" y="297.3">ARDUINO_D9_PWM3</text>
<text x="19.9" y="300.8">ARDUINO_D5_PWM1</text>
<text x="390.7" y="341.4">LPWM2</text>
<text x="540.3" y="341.4">LPWM4</text>
<text x="280.2" y="348.5">ARDUINO_D6_PWM2</text>
<text x="427.2" y="348.4">ARDUINO_D10_PWM4</text>
<text x="246" y="359.1">AOUT2</text>
<text x="19.9" y="369.5">ARDUINO_D6_PWM2</text>
</g>
<g font-size="3.9" fill="#800">
<text x="420.9" y="381.7">TITLE:</text>
<text x="549.5" y="386.4">REV:</text>
<text x="457.8" y="395.9">Company:</text>
<text x="549.1" y="396.6">Sheet: 1/1</text>
<text x="457.8" y="403.6">Date:</text>
<text x="506.8" y="403.7">Drawn By: Perttu Ahola</text>
</g>
<g font-size="3.2" fill="#800">
<text x="41.6" y="6.6">1</text>
<text x="110.8" y="6.6">2</text>
<text x="179.9" y="6.6">3</text>
<text x="249.1" y="6.6">4</text>
<text x="318.2" y="6.6">5</text>
<text x="387.3" y="6.6">6</text>
<text x="456.5" y="6.6">7</text>
<text x="525.6" y="6.6">8</text>
<text x="4.1" y="41.7">A</text>
<text x="576.3" y="41.7">A</text>
<text x="4.1" y="110.8">B</text>
<text x="576.3" y="110.8">B</text>
<text x="4.1" y="180">C</text>
<text x="576.3" y="180">C</text>
<text x="4.1" y="249.1">D</text>
<text x="576.3" y="249.1">D</text>
<text x="4.1" y="318.2">E</text>
<text x="576.3" y="318.2">E</text>
<text x="41.6" y="408.4">1</text>
<text x="110.8" y="408.4">2</text>
<text x="179.9" y="408.4">3</text>
<text x="249.1" y="408.4">4</text>
<text x="318.2" y="408.4">5</text>
<text x="387.3" y="408.4">6</text>
<text x="456.5" y="408.4">7</text>
<text x="525.6" y="408.4">8</text>
</g>
<g font-size="3.2" fill="#000080">
<text x="310" y="32.8">R1LM1</text>
<text x="310" y="36">180k</text>
<text x="306.9" y="46.7">R2LM1</text>
<text x="330.6" y="46.7">D1LM1</text>
<text x="309.7" y="49.9">100K</text>
<text x="78.5" y="55.5">D204</text>
<text x="103.4" y="58.9">BSMD1812-300-16V</text>
<text x="103.9" y="56">F204</text>
<text x="196.7" y="55.5">D202</text>
<text x="221.6" y="58.9">BSMD1812-300-16V</text>
<text x="222.1" y="56">F202</text>
<text x="452.9" y="59.7">PCA9539PW</text>
<text x="452.9" y="56.5">U12</text>
<text x="66.9" y="63.1">R204</text>
<text x="185" y="63.1">R202</text>
<text x="479.1" y="64">10K</text>
<text x="480.7" y="60.8">R4</text>
<text x="496" y="64">10K</text>
<text x="496" y="60.8">R3</text>
<text x="68.8" y="66">10K</text>
<text x="95.6" y="69.5">Q204</text>
<text x="187" y="66">10K</text>
<text x="213.8" y="69.5">Q202</text>
<text x="310" y="71.6">R1LM2</text>
<text x="57.3" y="76.7">R82</text>
<text x="175.5" y="76.7">R85</text>
<text x="310" y="74.8">180k</text>
<text x="57.5" y="79.9">10K</text>
<text x="175.7" y="79.9">10K</text>
<text x="306.9" y="85.5">R2LM2</text>
<text x="309.7" y="88.7">100K</text>
<text x="330.6" y="85.5">D1LM2</text>
<text x="544.3" y="88.7">100K</text>
<text x="545.9" y="85.5">R14</text>
<text x="78.5" y="106.7">D201</text>
<text x="103.9" y="107.2">F201</text>
<text x="196.7" y="106.7">D205</text>
<text x="222.1" y="107.2">F205</text>
<text x="103.4" y="110.1">BSMD1812-300-16V</text>
<text x="221.6" y="110.1">BSMD1812-300-16V</text>
<text x="66.9" y="114.2">R201</text>
<text x="68.8" y="117.2">10K</text>
<text x="185" y="114.2">R205</text>
<text x="187" y="117.2">10K</text>
<text x="95.6" y="120.7">Q201</text>
<text x="213.8" y="120.7">Q205</text>
<text x="57.3" y="127.8">R83</text>
<text x="57.5" y="131.1">10K</text>
<text x="175.5" y="127.8">R86</text>
<text x="175.7" y="131.1">10K</text>
<text x="78.5" y="157.8">D203</text>
<text x="103.4" y="161.3">BSMD1812-300-16V</text>
<text x="103.9" y="158.3">F203</text>
<text x="196.7" y="157.8">D206</text>
<text x="221.6" y="161.3">BSMD1812-300-16V</text>
<text x="222.1" y="158.3">F206</text>
<text x="66.9" y="165.4">R203</text>
<text x="185" y="165.4">R206</text>
<text x="530.9" y="166.3">1uF</text>
<text x="530.9" y="163.1">C7</text>
<text x="68.8" y="168.3">10K</text>
<text x="95.6" y="171.8">Q203</text>
<text x="187" y="168.3">10K</text>
<text x="213.8" y="171.8">Q206</text>
<text x="452.9" y="172.9">U3</text>
<text x="57.3" y="179">R84</text>
<text x="175.5" y="179">R87</text>
<text x="452.9" y="176.1">PCA9539PW</text>
<text x="57.5" y="182.2">10K</text>
<text x="175.7" y="182.2">10K</text>
<text x="132.3" y="275.6">100nF</text>
<text x="132.3" y="272.5">C4AO1</text>
<text x="154.4" y="281.3">U13.1</text>
<text x="223.8" y="281.3">F1AO1</text>
<text x="146.9" y="284.8">LM2904DT</text>
<text x="190.3" y="283.1">D1AO1</text>
<text x="223.8" y="284.5">nSMD050-33V</text>
<text x="337.8" y="283.1">D208</text>
<text x="362.7" y="286.5">BSMD1812-300-16V</text>
<text x="363.2" y="283.6">F208</text>
<text x="489.5" y="283.1">D29</text>
<text x="512.6" y="286.5">BSMD1812-300-16V</text>
<text x="513.1" y="283.6">F6</text>
<text x="70.1" y="293.9">R7AO1</text>
<text x="105.4" y="293.9">R5AO1</text>
<text x="121.3" y="293.9">R4AO1</text>
<text x="184.5" y="293.5">220</text>
<text x="184.9" y="290.4">R2AO1</text>
<text x="327.9" y="290.6">R80</text>
<text x="328.1" y="293.5">10K</text>
<text x="477.8" y="290.6">R99</text>
<text x="478" y="293.5">10K</text>
<text x="70.1" y="297.1">100k</text>
<text x="105.4" y="297.1">100k</text>
<text x="121.3" y="297.1">100k</text>
<text x="210.3" y="297.1">Q1AO1</text>
<text x="354.9" y="297.1">Q208</text>
<text x="504.8" y="297.1">Q19</text>
<text x="68.6" y="305.9">J1AO1</text>
<text x="165.8" y="302.5">C3AO1</text>
<text x="170.9" y="305.6">1nF</text>
<text x="316.6" y="304.2">R88</text>
<text x="466.5" y="304.2">R35</text>
<text x="65.7" y="309.1">HDR1X2</text>
<text x="99.1" y="311.3">R6AO1</text>
<text x="118.2" y="310.9">100nF</text>
<text x="118.2" y="307.7">C2AO1</text>
<text x="135.8" y="310.9">100nF</text>
<text x="135.8" y="307.7">C1AO1</text>
<text x="184.8" y="311.5">1k</text>
<text x="316.8" y="307.4">10K</text>
<text x="466.7" y="307.4">10K</text>
<text x="99.6" y="314.4">10K</text>
<text x="184.8" y="314.7">R3AO1</text>
<text x="206.7" y="317.9">1</text>
<text x="207.1" y="314.7">R1AO1</text>
<text x="337.8" y="334.2">D207</text>
<text x="363.2" y="334.7">F207</text>
<text x="489.5" y="334.2">D28</text>
<text x="513.1" y="334.7">F5</text>
<text x="327.9" y="341.8">R81</text>
<text x="362.7" y="337.6">BSMD1812-300-16V</text>
<text x="476.1" y="341.8">R101</text>
<text x="512.6" y="337.6">BSMD1812-300-16V</text>
<text x="328.1" y="344.7">10K</text>
<text x="478" y="344.7">10K</text>
<text x="154.3" y="351.8">U13.2</text>
<text x="190.3" y="351.9">D1AO2</text>
<text x="223.8" y="353.3">nSMD050-33V</text>
<text x="223.8" y="350.1">F1AO2</text>
<text x="354.9" y="348.2">Q207</text>
<text x="504.8" y="348.2">Q16</text>
<text x="147.1" y="355.4">LM2904DT</text>
<text x="184.9" y="359.2">R2AO2</text>
<text x="316.6" y="355.4">R89</text>
<text x="316.8" y="358.6">10K</text>
<text x="466.5" y="355.4">R36</text>
<text x="466.7" y="358.6">10K</text>
<text x="70.1" y="365.9">100k</text>
<text x="70.1" y="362.6">R7AO2</text>
<text x="105.4" y="365.9">100k</text>
<text x="105.4" y="362.6">R5AO2</text>
<text x="121.3" y="365.9">100k</text>
<text x="121.3" y="362.6">R4AO2</text>
<text x="184.5" y="362.3">220</text>
<text x="210.3" y="365.9">Q1AO2</text>
<text x="165.8" y="371.2">C3AO2</text>
<text x="65.7" y="377.9">HDR1X2</text>
<text x="68.6" y="374.7">J1AO2</text>
<text x="118.2" y="376.5">C2AO2</text>
<text x="135.8" y="376.5">C1AO2</text>
<text x="170.9" y="374.4">1nF</text>
<text x="99.1" y="380.1">R6AO2</text>
<text x="99.6" y="383.2">10K</text>
<text x="118.2" y="379.7">100nF</text>
<text x="135.8" y="379.7">100nF</text>
<text x="184.8" y="380.3">1k</text>
<text x="184.8" y="383.5">R3AO2</text>
<text x="207.1" y="383.5">R1AO2</text>
<text x="206.7" y="386.7">1</text>
</g>
<g font-size="3.2" fill="#00f">
<text x="438.8" y="64.6">1</text>
<text x="438.8" y="68.1">2</text>
<text x="438.8" y="71.6">3</text>
<text x="442.3" y="66.4">INT#</text>
<text x="442.3" y="69.9">A1</text>
<text x="461.1" y="69.9">SDA</text>
<text x="469.4" y="71.6">22</text>
<text x="469.4" y="68.1">23</text>
<text x="438.8" y="75.2">4</text>
<text x="442.3" y="73.4">RESET#</text>
<text x="442.3" y="76.9">IO0_0</text>
<text x="461.7" y="73.4">SCL</text>
<text x="463.7" y="76.9">A0</text>
<text x="469.4" y="75.2">21</text>
<text x="438.8" y="78.7">5</text>
<text x="438.8" y="82.2">6</text>
<text x="442.3" y="80.5">IO0_1</text>
<text x="442.3" y="84">IO0_2</text>
<text x="458" y="84">IO1_6</text>
<text x="458" y="80.5">IO1_7</text>
<text x="469.4" y="82.2">19</text>
<text x="469.4" y="78.7">20</text>
<text x="438.8" y="85.8">7</text>
<text x="438.8" y="89.3">8</text>
<text x="442.3" y="87.5">IO0_3</text>
<text x="458" y="87.5">IO1_5</text>
<text x="469.4" y="89.3">17</text>
<text x="469.4" y="85.8">18</text>
<text x="438.8" y="92.8">9</text>
<text x="442.3" y="91.1">IO0_4</text>
<text x="442.3" y="94.6">IO0_5</text>
<text x="458" y="94.6">IO1_3</text>
<text x="458" y="91.1">IO1_4</text>
<text x="469.4" y="92.8">16</text>
<text x="436.8" y="96.3">10</text>
<text x="436.8" y="99.9">11</text>
<text x="442.3" y="98.1">IO0_6</text>
<text x="442.3" y="101.6">IO0_7</text>
<text x="458" y="101.6">IO1_1</text>
<text x="458" y="98.1">IO1_2</text>
<text x="469.4" y="99.9">14</text>
<text x="469.4" y="96.3">15</text>
<text x="458" y="105.2">IO1_0</text>
<text x="469.4" y="103.4">13</text>
<text x="438.8" y="181">1</text>
<text x="438.8" y="184.5">2</text>
<text x="442.3" y="182.8">INT#</text>
<text x="469.4" y="184.5">23</text>
<text x="438.8" y="188.1">3</text>
<text x="438.8" y="191.6">4</text>
<text x="442.3" y="186.3">A1</text>
<text x="442.3" y="189.8">RESET#</text>
<text x="461.1" y="186.3">SDA</text>
<text x="461.7" y="189.8">SCL</text>
<text x="469.4" y="191.6">21</text>
<text x="469.4" y="188.1">22</text>
<text x="438.8" y="195.1">5</text>
<text x="442.3" y="193.4">IO0_0</text>
<text x="442.3" y="196.9">IO0_1</text>
<text x="458" y="196.9">IO1_7</text>
<text x="463.7" y="193.4">A0</text>
<text x="469.4" y="195.1">20</text>
<text x="438.8" y="198.6">6</text>
<text x="438.8" y="202.2">7</text>
<text x="442.3" y="200.4">IO0_2</text>
<text x="442.3" y="203.9">IO0_3</text>
<text x="458" y="203.9">IO1_5</text>
<text x="458" y="200.4">IO1_6</text>
<text x="469.4" y="202.2">18</text>
<text x="469.4" y="198.6">19</text>
<text x="438.8" y="205.7">8</text>
<text x="438.8" y="209.2">9</text>
<text x="442.3" y="207.5">IO0_4</text>
<text x="458" y="207.5">IO1_4</text>
<text x="469.4" y="209.2">16</text>
<text x="469.4" y="205.7">17</text>
<text x="436.8" y="212.8">10</text>
<text x="442.3" y="211">IO0_5</text>
<text x="442.3" y="214.5">IO0_6</text>
<text x="458" y="214.5">IO1_2</text>
<text x="458" y="211">IO1_3</text>
<text x="469.4" y="212.8">15</text>
<text x="436.8" y="216.3">11</text>
<text x="442.3" y="218.1">IO0_7</text>
<text x="458" y="221.6">IO1_0</text>
<text x="458" y="218.1">IO1_1</text>
<text x="469.4" y="219.8">13</text>
<text x="469.4" y="216.3">14</text>
<text x="154.6" y="292.1">2</text>
<text x="216.7" y="288.6">1</text>
<text x="232.8" y="288.6">2</text>
<text x="154.6" y="299.2">3</text>
<text x="175" y="295.7">1</text>
<text x="216.7" y="357.4">1</text>
<text x="232.8" y="357.4">2</text>
<text x="154.6" y="360.9">6</text>
<text x="175" y="364.5">7</text>
<text x="154.6" y="368">5</text>
</g>
<g font-size="3.2" fill="#f00">
<text x="469.4" y="64.6">24</text>
<text x="460.8" y="66.4">VDD</text>
<text x="460.8" y="182.8">VDD</text>
<text x="469.4" y="181">24</text>
<text x="165.5" y="286.8" transform="rotate(-90 165.5 286.8)">8</text>
</g>
<g font-size="3.2">
<text x="436.8" y="103.4">12</text>
<text x="442.3" y="105.2">GND</text>
<text x="436.8" y="219.8">12</text>
<text x="442.3" y="221.6">GND</text>
<text x="165.5" y="307.2" transform="rotate(-90 165.5 307.2)">4</text>
</g>
<g font-size="3.2" fill="#800000">
<text x="72.8" y="314.7">1</text>
<text x="72.8" y="318.2">2</text>
<text x="72.8" y="383.5">1</text>
<text x="72.8" y="387">2</text>
</g>
</svg>
